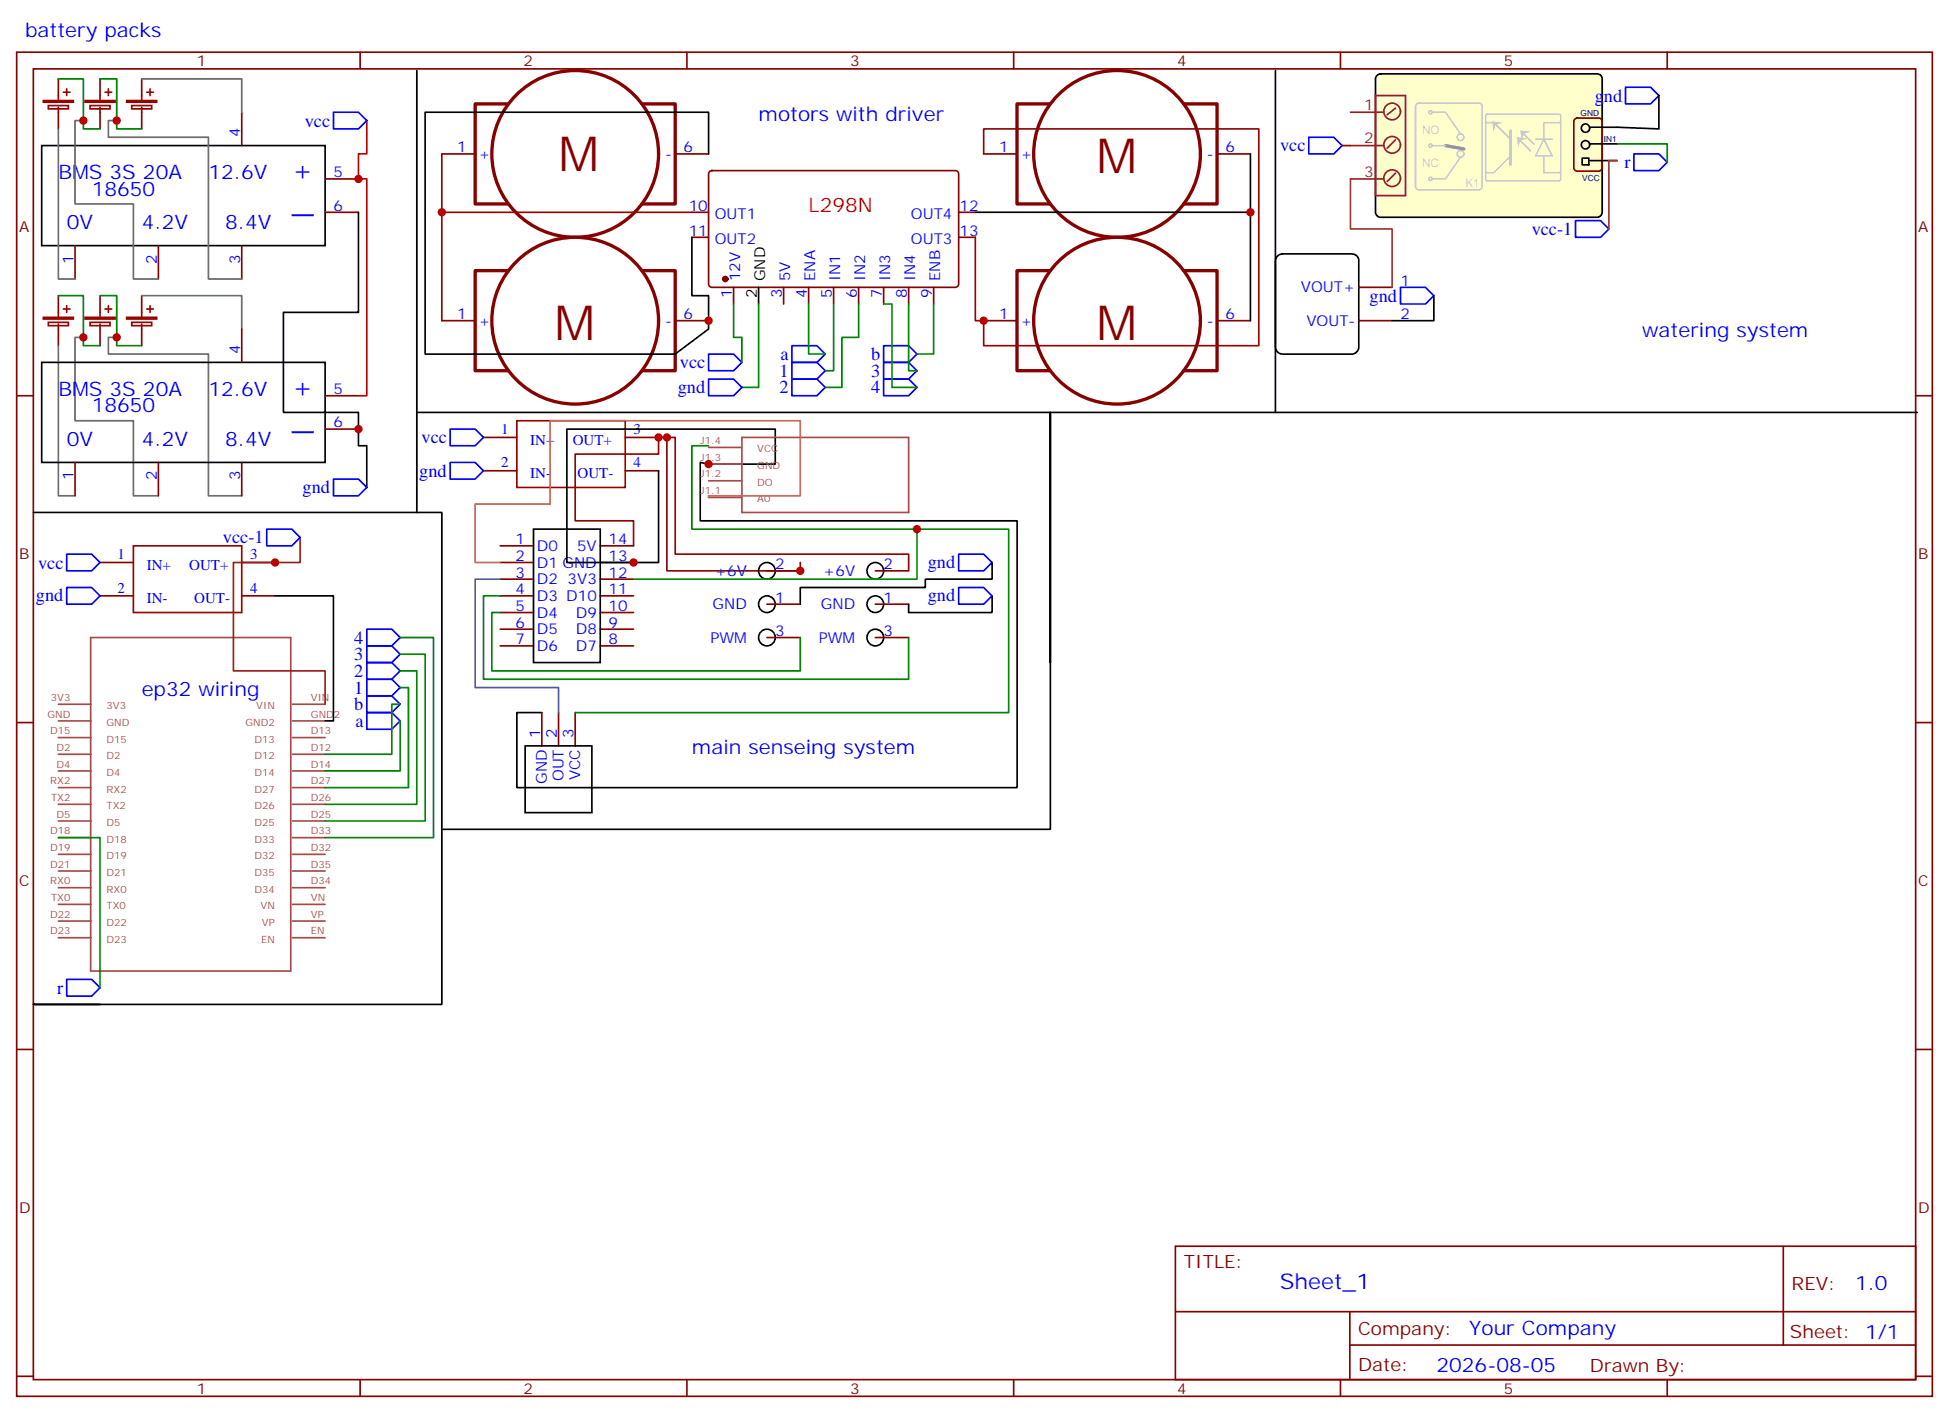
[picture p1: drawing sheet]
<svg xmlns="http://www.w3.org/2000/svg" width="412mm" height="299mm" viewBox="0 0 412 299" stroke-linecap="round" stroke-linejoin="round" font-family="sans-serif">
<g fill="none" stroke="#870000" stroke-width=".35">
<path d="M3.5 11h405.4v284.4h-405.4zM7.1 14.6h398.2v277.3h-398.2zM12.3 16.7v3.5M21.2 16.7v3.5M30 16.7v3.5M76.2 11v3.6M145.3 11v3.6M214.5 11v3.6M283.6 11v3.6M352.8 11v3.6M12.3 23.7v3.6M21.2 23.7v3.6"/>
<path d="M30 23.7v3.6M51.2 23.7v7.1M68.8 37.9h7M93.5 32.6h7M142.9 32.6h7M150.2 36.3l.4-.2h51.5a.71 .71 0 0 1 .7 .7v23.3a.76 .76 0 0 1-.7 .7h-51.5a.76 .76 0 0 1-.7-.7v-23.3zM208.1 32.6h7.1M257.5 32.6h7.1M15.9 52v7M33.5 52v7M51.2 52v7M68.8 44.9h7"/>
<path d="M146.4 44.9h3.5M146.4 50.2h3.5M202.8 44.9h3.6M202.8 50.2h3.6M12.3 62.5v3.6M12.3 69.6v3.5M21.2 62.5v3.6M21.2 69.6v3.5M30 62.5v3.6M30 69.6v3.5M51.2 69.6v7.1M93.5 67.8h7"/>
<path d="M142.9 67.8h7M155.2 60.8v3.5M165.8 60.8v3.5M171.1 60.8v3.5M176.4 60.8v3.5M181.7 60.8v3.5M187 60.8v3.5M192.3 60.8v3.5M197.6 60.8v3.5M208.1 67.8h7.1M257.5 67.8h7.1M287.5 67.8h7.1"/>
<path d="M287.5 60.8h7.1M3.5 83.7h3.6M15.9 97.8v7.1M33.5 97.8v7.1M51.2 97.8v7.1M68.8 83.7h7M68.8 90.8h7M405.3 83.7h3.6M3.5 152.9h3.6M405.3 152.9h3.6M3.5 222h3.6M405.3 222h3.6"/>
<path d="M248.7 263.6h156.6v28.3h-156.6zM248.7 277.5h156.5M285.6 277.5v14.1M377.3 263.7v20.8M3.5 291.1h3.6M76.2 291.9v3.5M145.3 291.9v3.5M214.5 291.9v3.5M283.6 291.9v3.5M285.6 284.5h119.6M352.8 291.9v3.5M405.3 291.1h3.6"/>
</g>
<g fill="none" stroke="#a10000" stroke-width=".35">
<path d="M13.4 19.5h1.4M14.1 18.8v1.4M22.2 19.5h1.4M22.9 18.8v1.4M31 19.5h1.5M31.7 18.8v1.4M9.2 21.3h6.3v.3h-6.3zM10.2 22.3h4.3v.7h-4.3zM12.3 20.2v1.1M12.3 22.7v1M18 21.3h6.3v.3h-6.3zM19 22.3h4.3v.7h-4.3z"/>
<path d="M21.2 20.2v1.1M21.2 22.7v1M26.8 21.3h6.4v.3h-6.4zM27.9 22.3h4.2v.7h-4.2zM30 20.2v1.1M30 22.7v1M9.2 67.1h6.3v.4h-6.3zM10.2 68.2h4.3v.7h-4.3zM12.3 66.1v1M12.3 68.5v1.1M13.4 65.4h1.4M14.1 64.7v1.4"/>
<path d="M18 67.1h6.3v.4h-6.3zM19 68.2h4.3v.7h-4.3zM21.2 66.1v1M21.2 68.5v1.1M22.2 65.4h1.4M22.9 64.7v1.4M26.8 67.1h6.4v.4h-6.4zM27.9 68.2h4.2v.7h-4.2zM30 66.1v1M30 68.5v1.1M31 65.4h1.5M31.7 64.7v1.4"/>
</g>
<path d="M88.2 14.9v93.5h-81.1M269.9 14.9v72.3M8.8 30.8h60v21.2h-60zM149.9 32.6v-8.9h-59.9v51.2h52.9l7-5.3v-7.1h-3.5v-12.3M264.6 32.6v35.2M75.8 44.9v21.2h-15.8v21.1h15.8v7.1h1.8v8.8M206.4 44.9h58.2M270.2 54.3l.3-.3 .8-.3h14.8a1.41 1.41 0 0 1 1.4 1.4v18.4a1.51 1.51 0 0 1-1.4 1.4h-14.8a1.51 1.51 0 0 1-1.4-1.4v-18.4zM8.8 76.7h60v21.1h-60zM160.5 60.8v3.5" fill="none" stroke="#000" stroke-width=".35"/>
<path d="M12.3 16.7h5.3v10.6h3.6M21.2 16.7h3.5v10.6h5.3M12.3 62.5h5.3v10.6h3.6M21.2 62.5h3.5v10.6h5.3M155.2 64.3v7.1h1.8v5.3M160.5 64.3v17.7h-3.5" fill="none" stroke="#008700" stroke-width=".35"/>
<path d="M30 16.7h21.2v7M12.3 27.3v31.7h3.6M17.6 25.5h-1.7v17.6h12.3v15.9h5.3M24.7 25.5h-1.8v3.5h21.2v30h7.1M12.3 73.1v31.8h3.6M17.6 71.4h-1.7v17.6h12.3v15.9h5.3M24.7 71.4h-1.8v3.5h21.2v30h7.1M30 62.5h21.2v7.1" fill="none" stroke="#666" stroke-width=".35"/>
<path d="M77.6 25.5v7.1h-1.8v5.3h1.8v45.8h-1.8" fill="none" stroke="#f00" stroke-width=".35"/>
<path d="M70.6 23.7h5.2l1.8 1.8-1.8 1.8h-5.2zM149.9 74.9h5.3l1.8 1.8-1.8 1.7h-5.3zM149.9 80.2h5.3l1.8 1.8-1.8 1.7h-5.3zM70.6 101.4h5.2l1.8 1.7-1.8 1.8h-5.2z" fill="none" stroke="#00f" stroke-width=".35"/>
<circle cx="153.5" cy="59" r=".53" fill="#870000" stroke="#870000" stroke-width=".35"/>
<g fill="none" stroke="#870000" stroke-width=".71">
<path d="M107.6 22h-7.1v21.1h7.1M135.8 22h7.1v21.1h-7.1M222.2 22h-7v21.1h7M250.5 22h7v21.1h-7M107.6 57.3h-7.1v21.1h7.1M135.8 57.3h7.1v21.1h-7.1M222.2 57.3h-7v21.1h7M250.5 57.3h7v21.1h-7"/>
<circle cx="121.7" cy="32.6" r="17.6"/>
<circle cx="236.4" cy="32.6" r="17.6"/>
<circle cx="121.7" cy="67.8" r="17.6"/>
<circle cx="236.4" cy="67.8" r="17.6"/>
</g>
<path d="M93.5 32.6v35.2M208.1 32.6v-5.3h58.2v45.8h-58.2v-5.3h-1.7v-17.6M93.5 44.9h52.9" fill="none" stroke="#900" stroke-width=".35"/>
<path d="M291.3 16.1l.8-.5h45.9a1.06 1.06 0 0 1 1 1.1v28.2a1.13 1.13 0 0 1-1 1.1h-45.9a1.13 1.13 0 0 1-1.1-1.1v-28.2z" fill="#ffc" stroke="#000" stroke-width=".35"/>
<g fill="none" stroke="#8c2424" stroke-width=".35">
<path d="M285.8 30.8h7M285.8 23.7h7M285.8 37.9h7M291 20.2h6.4v21.2h-6.4M291 20.1v21.1M295.3 36.6l-1.8 1.8M295.3 29.6l-1.8 1.7M295.3 22.9l-1.8 1.4"/>
<circle cx="294.6" cy="30.6" r="1.76"/>
<circle cx="294.6" cy="23.6" r="1.76"/>
<circle cx="294.6" cy="37.7" r="1.76"/>
</g>
<path d="M333.2 25.2l.5-.2h4.6a.71 .71 0 0 1 .7 .7v9.8a.76 .76 0 0 1-.7 .7h-4.6a.76 .76 0 0 1-.7-.7v-9.8z" fill="none" stroke="#870000" stroke-width=".35"/>
<g fill="none" stroke="#000" stroke-width=".35">
<path d="M334.8 33.5h1.4v1.4h-1.4zM336.2 34h6M336.5 30.4h5.7M336.5 26.9h5.7"/>
<circle cx="335.5" cy="27.1" r=".88"/>
<circle cx="335.5" cy="30.6" r=".88"/>
</g>
<g fill="none" stroke="#ccc" stroke-width=".35">
<path d="M299.7 22l.5-.2h12.7a.71 .71 0 0 1 .7 .7v16.9a.76 .76 0 0 1-.7 .8h-12.7a.76 .76 0 0 1-.7-.8v-16.9zM303 23.7h2.9l3.1 4.6M303 30.8h2.9M309 33.3l-3.1 4.6h-2.9"/>
<circle cx="302.7" cy="37.9" r=".35"/>
<circle cx="302.7" cy="23.7" r=".35"/>
<circle cx="302.7" cy="30.8" r=".35"/>
<circle cx="309" cy="32.6" r=".71"/>
<circle cx="309" cy="29" r=".71"/>
</g>
<path d="M305.9 30.8l3.8 .7" fill="none" stroke="#999" stroke-width=".71"/>
<g fill="#ccc">
<path d="M315.8 25.7l2.2 .2-1.5 .5-.5 1.5z"/>
<path d="M321 29l2.2 .2-1.5 .5-.5 1.5z"/>
<path d="M321.7 27.6l2.2 .2-1.5 .5-.5 1.5z"/>
</g>
<path d="M314.3 25.9h1.8l3.5 3.6v3.5l-3.5 3.5h-1.8M314.4 24.3l.3-.1h15.3l.2 .3v13.6l-.3 .2-15.4-.1-.2-.3zM321.8 29.8l2.1 2.1M322.5 28.4l2.1 2.1M324.9 29.5h3.6M326.7 29.5l1.8 3.5h-3.6zM326.7 33v3.5h3.5M330.2 25.9h-3.5v3.6" fill="none" stroke="#ccc" stroke-width=".35"/>
<path d="M319.6 27.7v7.1" fill="none" stroke="#ccc" stroke-width=".71"/>
<g fill="none" stroke="#00f" stroke-width=".35">
<path d="M344 18.5h5.2l1.8 1.7-1.8 1.8h-5.2zM276.9 29h5.3l1.8 1.8-1.8 1.8h-5.3zM345.7 32.6h5.3l1.8 1.7-1.8 1.8h-5.3zM333.4 46.7h5.3l1.7 1.7-1.7 1.8h-5.3zM167.6 76.7h5.3l1.7 1.7-1.7 1.8h-5.3zM167.6 73.1h5.3l1.7 1.8-1.7 1.8h-5.3zM187 73.1h5.3l1.7 1.8-1.7 1.8h-5.3zM187 76.7h5.3l1.7 1.7-1.7 1.8h-5.3zM296.3 60.8h5.3l1.8 1.7-1.8 1.8h-5.3zM95.2 90.8h5.3l1.8 1.7-1.8 1.8h-5.3zM95.2 97.8h5.3l1.8 1.8-1.8 1.8h-5.3zM167.6 80.2h5.3l1.7 1.8-1.7 1.7h-5.3z"/>
<path d="M187 80.2h5.3l1.7 1.8-1.7 1.7h-5.3zM14.1 117.2h5.3l1.8 1.8-1.8 1.8h-5.3zM56.4 111.9h5.3l1.8 1.8-1.8 1.8h-5.3zM202.8 117.2h5.3l1.8 1.8-1.8 1.8h-5.3zM14.1 124.3h5.3l1.8 1.7-1.8 1.8h-5.3zM77.6 136.6h5.3l1.8 1.8-1.8 1.8h-5.3zM77.6 133.1h5.3l1.8 1.8-1.8 1.7h-5.3zM202.8 124.3h5.3l1.8 1.7-1.8 1.8h-5.3zM77.6 143.7h5.3l1.8 1.8-1.8 1.7h-5.3zM77.6 147.2h5.3l1.8 1.8-1.8 1.7h-5.3zM77.6 150.7h5.3l1.8 1.8-1.8 1.8h-5.3zM77.6 140.2h5.3l1.8 1.7-1.8 1.8h-5.3z"/>
<path d="M14.1 207.2h5.3l1.8 1.8-1.8 1.7h-5.3z"/>
</g>
<path d="M285.8 37.9v10.5h8.8v12.4" fill="none" stroke="#933" stroke-width=".35"/>
<g fill="none" stroke="#000" stroke-width=".35">
<path d="M351 20.2v7.1l-8.8-.4M303.4 62.5v5.3h-8.8M88.2 87.2h317.5M139.3 99.6v19.4h-19.4v-28.2h44.1v7.4h-14.1l-1.7-.4v12.4h67v56.4h-105.8v-15.9h5.3M88.2 108.4h5.3v104.1h-86.4h14.1M112.9 111.9h14.1v28.3h-14.1zM209.9 119v3.5h-14.1v1.8h-26.5v3.5M58.2 126h12.4v26.5h-1.8M209.9 126v3.6h-17.6v-1.8M111.1 157.8h14.1v14.1h-14.1zM222.2 140.2v-53v88.2h-128.7"/>
<circle cx="162.3" cy="127.8" r="1.76"/>
<circle cx="162.3" cy="120.8" r="1.76"/>
<circle cx="162.3" cy="134.9" r="1.76"/>
<circle cx="185.2" cy="127.8" r="1.76"/>
<circle cx="185.2" cy="120.8" r="1.76"/>
<circle cx="185.2" cy="134.9" r="1.76"/>
</g>
<g fill="none" stroke="#a64a4a" stroke-width=".35">
<path d="M149.9 94.7h7M149.9 98.2h7M157 92.5h35.3v15.9h-35.3zM149.9 101.7h7M149.9 105.2h7M19.2 134.9h42.3v70.5h-42.3zM12.3 149h7M12.3 152.5h7M12.3 156h7M12.3 159.6h7M61.8 149h7M61.8 152.5h7"/>
<path d="M61.8 156h7M61.8 159.6h7M12.3 163.1h7M12.3 166.6h7M12.3 170.1h7M12.3 173.7h7M12.3 177.2h7M61.8 163.1h7M61.8 166.6h7M61.8 170.1h7M61.8 173.7h7M61.8 177.2h7"/>
<path d="M12.3 180.7h7M12.3 184.3h7M12.3 187.8h7M12.3 191.3h7M12.3 194.8h7M12.3 198.4h7M61.8 180.7h7M61.8 184.3h7M61.8 187.8h7M61.8 191.3h7M61.8 194.8h7M61.8 198.4h7"/>
</g>
<g fill="none" stroke="#870000" stroke-width=".35">
<path d="M102.3 92.5h7.1M102.3 99.6h7.1M132.3 92.5h7M132.3 99.6h7M21.2 119h7M51.2 119h7M105.8 119h7.1M105.8 115.5h7.1M127 119h7.1M127 115.5h7.1M21.2 126h7M51.2 126h7"/>
<path d="M105.8 126h7.1M105.8 122.5h7.1M105.8 129.6h7.1M105.8 133.1h7.1M105.8 136.6h7.1M127 126h7.1M127 122.5h7.1M127 129.6h7.1M127 133.1h7.1M127 136.6h7.1M162.3 120.8h7M162.3 127.8h7"/>
<path d="M162.3 134.9h7M185.2 120.8h7.1M185.2 127.8h7.1M185.2 134.9h7.1M114.7 150.7v7.1M118.2 150.7v7.1M121.7 150.7v7.1"/>
</g>
<path d="M109.4 89h22.9v14.1h-22.9zM28.2 115.5h23v14.1h-23z" fill="none" stroke="#a10000" stroke-width=".35"/>
<path d="M63.5 113.7v5.3h-14.1v22.9h19.4v7.1" fill="none" stroke="#930" stroke-width=".35"/>
<g fill="none" stroke="#008700" stroke-width=".35">
<path d="M342.2 30.4h10.6v3.9M171.1 64.3v10.6h3.5M176.4 64.3v14.1h-1.8M181.7 64.3v7.1h-3.5v10.6h-3.6M187 64.3h1.7v17.7h5.3M192.3 64.3v14.1h1.7M197.6 64.3v10.6h-3.6M149.9 94.3h-3.5v17.6h47.6v10.6h-59.9M194 111.9h19.4v38.8h-91.7M84.7 138.4h5.3v35.3h-21.2M84.7 134.9h7v42.3h-22.9M105.8 126h-3.5v17.7h90v-8.8"/>
<path d="M105.8 129.6h-1.7v12.3h65.2v-7M84.7 152.5v10.6h-15.9M84.7 149h-1.8v10.6h-14.1M84.7 145.5h1.7v21.1h-17.6M84.7 141.9h3.5v28.2h-19.4M12.3 177.2h8.9v31.8"/>
</g>
<path d="M342.2 34h-1.8v14.4" fill="none" stroke="#960" stroke-width=".35"/>
<path d="M284 30.8h1.8M141.1 92.5h1.8v24.7h49.4v3.6M134.1 115.5v-5.3h-12.4v-14.1h17.6v-3.6h1.8v28.3h28.2v-1.8" fill="none" stroke="#900" stroke-width=".35"/>
<path d="M149.9 105.2v-.3h19.4v-15.9h-52.9v17.6h-15.9v12.4h5.3" fill="none" stroke="#c63" stroke-width=".35"/>
<path d="M105.8 122.5h-5.3v23h17.7v5.2" fill="none" stroke="#369" stroke-width=".35"/>
<g fill="#c00">
<circle cx="17.6" cy="25.5" r=".88"/>
<circle cx="24.7" cy="25.5" r=".88"/>
<circle cx="24.7" cy="71.4" r=".88"/>
<circle cx="17.6" cy="71.4" r=".88"/>
<circle cx="75.8" cy="37.9" r=".88"/>
<circle cx="75.8" cy="90.8" r=".88"/>
<circle cx="93.5" cy="44.9" r=".88"/>
<circle cx="149.9" cy="67.8" r=".88"/>
<circle cx="208.1" cy="67.8" r=".88"/>
<circle cx="264.6" cy="44.9" r=".88"/>
<circle cx="58.2" cy="119" r=".88"/>
<circle cx="139.3" cy="92.5" r=".88"/>
<circle cx="169.3" cy="120.8" r=".88"/>
<circle cx="141.1" cy="92.5" r=".88"/>
<circle cx="134.1" cy="119" r=".88"/>
<circle cx="194" cy="111.9" r=".88"/>
<circle cx="149.9" cy="98.2" r=".88"/>
</g>
<g font-size="10.2" fill="#800">
<text x="118.2" y="36.1">M</text>
<text x="232" y="36.7">M</text>
<text x="117.3" y="72">M</text>
<text x="232" y="72">M</text>
</g>
<g font-size="7.4" fill="#00f">
<text x="61.7" y="44.9">_</text>
<text x="61.7" y="90.8">_</text>
</g>
<g font-size="5.6" fill="#00f">
<text x="61.7" y="37.9">+</text>
<text x="61.7" y="83.7">+</text>
</g>
<text font-size="4.6" fill="#00f" x="270.8" y="272.7">Sheet_1</text>
<g font-size="4.2" fill="#00f">
<text x="5.3" y="7.9">battery packs</text>
<text x="160.5" y="25.5">motors with driver</text>
<text x="12.3" y="37.9">BMS 3S 20A</text>
<text x="19.4" y="41.4">18650</text>
<text x="44.1" y="37.9">12.6V</text>
<text x="14.1" y="48.4">0V</text>
<text x="30" y="48.4">4.2V</text>
<text x="47.6" y="48.4">8.4V</text>
<text x="347.5" y="71.4">watering system</text>
<text x="12.3" y="83.7">BMS 3S 20A</text>
<text x="44.1" y="83.7">12.6V</text>
<text x="19.4" y="87.2">18650</text>
<text x="14.1" y="94.3">0V</text>
<text x="30" y="94.3">4.2V</text>
<text x="47.6" y="94.3">8.4V</text>
<text x="30" y="147.2">ep32 wiring</text>
<text x="146.4" y="159.6">main senseing system</text>
<text x="392.5" y="272.9">1.0</text>
<text x="310.9" y="282.5">Your Company</text>
<text x="304" y="290.3">2026-08-05</text>
</g>
<text font-size="4.2" fill="#f00" x="171.1" y="44.9">L298N</text>
<g font-size="3.9" fill="#00f">
<text x="337.4" y="21.5">gnd</text>
<text x="64.5" y="26.8">vcc</text>
<text x="270.9" y="32">vcc</text>
<text x="343.7" y="35.5">r</text>
<text x="324.1" y="49.7">vcc-1</text>
<text x="289.8" y="63.8">gnd</text>
<text x="143.9" y="77.9">vcc</text>
<text x="165.2" y="76.2">a</text>
<text x="184.3" y="76.2">b</text>
<text x="143.4" y="83.1">gnd</text>
<text x="164.9" y="83.2">2</text>
<text x="164.9" y="79.7">1</text>
<text x="184.3" y="79.7">3</text>
<text x="184.3" y="83.2">4</text>
<text x="89.2" y="93.8">vcc</text>
<text x="88.7" y="100.9">gnd</text>
<text x="64" y="104.4">gnd</text>
<text x="47.2" y="115">vcc-1</text>
<text x="8.1" y="120.3">vcc</text>
<text x="196.3" y="120.2">gnd</text>
<text x="7.6" y="127.2">gnd</text>
<text x="196.3" y="127.2">gnd</text>
<text x="75" y="136.1">4</text>
<text x="75" y="143.2">2</text>
<text x="75" y="139.7">3</text>
<text x="75" y="146.7">1</text>
<text x="75" y="150.2">b</text>
<text x="75.2" y="153.8">a</text>
<text x="12.1" y="210.2">r</text>
</g>
<g font-size="3.9" fill="#800">
<text x="250.5" y="268.2">TITLE:</text>
<text x="379.1" y="272.9">REV:</text>
<text x="287.4" y="282.4">Company:</text>
<text x="378.7" y="283">Sheet: 1/1</text>
<text x="287.4" y="290.1">Date:</text>
<text x="336.4" y="290.2">Drawn By:</text>
</g>
<g font-size="3.2" fill="#800">
<text x="41.6" y="14">1</text>
<text x="110.8" y="14">2</text>
<text x="179.9" y="14">3</text>
<text x="249.1" y="14">4</text>
<text x="318.2" y="14">5</text>
<text x="4.1" y="49.1">A</text>
<text x="405.9" y="49.1">A</text>
<text x="4.1" y="118.3">B</text>
<text x="405.9" y="118.3">B</text>
<text x="4.1" y="187.4">C</text>
<text x="405.9" y="187.4">C</text>
<text x="4.1" y="256.6">D</text>
<text x="405.9" y="256.6">D</text>
<text x="41.6" y="294.9">1</text>
<text x="110.8" y="294.9">2</text>
<text x="179.9" y="294.9">3</text>
<text x="249.1" y="294.9">4</text>
<text x="318.2" y="294.9">5</text>
</g>
<g font-size="3.2" fill="#8d2323">
<text x="288.7" y="23.2">1</text>
<text x="288.7" y="30.3">2</text>
<text x="288.7" y="37.3">3</text>
</g>
<g font-size="3.2" fill="#00f">
<text x="50.8" y="29" transform="rotate(-90 50.8 29)">4</text>
<text x="96.8" y="32.2">1</text>
<text x="101.2" y="33.6">+</text>
<text x="140.7" y="33.6">-</text>
<text x="144.6" y="32.2">6</text>
<text x="211.4" y="32.2">1</text>
<text x="215.9" y="33.6">+</text>
<text x="255.4" y="33.6">-</text>
<text x="259.3" y="32.2">6</text>
<text x="70.6" y="37.5">5</text>
<text x="70.6" y="44.6">6</text>
<text x="145.7" y="44.6">10</text>
<text x="151.2" y="46.3">OUT1</text>
<text x="192.8" y="46.3">OUT4</text>
<text x="203" y="44.6">12</text>
<text x="145.7" y="49.8">11</text>
<text x="151.2" y="51.6">OUT2</text>
<text x="192.8" y="51.6">OUT3</text>
<text x="203" y="49.8">13</text>
<text x="15.5" y="55.7" transform="rotate(-90 15.5 55.7)">1</text>
<text x="33.2" y="55.7" transform="rotate(-90 33.2 55.7)">2</text>
<text x="50.8" y="55.7" transform="rotate(-90 50.8 55.7)">3</text>
<text x="156.6" y="59.5" transform="rotate(-90 156.6 59.5)">12V</text>
<text x="167.2" y="59.5" transform="rotate(-90 167.2 59.5)">5V</text>
<text x="172.5" y="59.5" transform="rotate(-90 172.5 59.5)">ENA</text>
<text x="177.8" y="59.5" transform="rotate(-90 177.8 59.5)">IN1</text>
<text x="183.1" y="59.5" transform="rotate(-90 183.1 59.5)">IN2</text>
<text x="188.4" y="59.5" transform="rotate(-90 188.4 59.5)">IN3</text>
<text x="193.7" y="59.5" transform="rotate(-90 193.7 59.5)">IN4</text>
<text x="199" y="59.5" transform="rotate(-90 199 59.5)">ENB</text>
<text x="154.9" y="63" transform="rotate(-90 154.9 63)">1</text>
<text x="165.5" y="63" transform="rotate(-90 165.5 63)">3</text>
<text x="170.7" y="63" transform="rotate(-90 170.7 63)">4</text>
<text x="176" y="63" transform="rotate(-90 176 63)">5</text>
<text x="181.3" y="63" transform="rotate(-90 181.3 63)">6</text>
<text x="186.6" y="63" transform="rotate(-90 186.6 63)">7</text>
<text x="191.9" y="63" transform="rotate(-90 191.9 63)">8</text>
<text x="197.2" y="63" transform="rotate(-90 197.2 63)">9</text>
<text x="275.3" y="61.8">VOUT+</text>
<text x="296.3" y="60.4">1</text>
<text x="96.8" y="67.5">1</text>
<text x="101.2" y="68.9">+</text>
<text x="140.7" y="68.9">-</text>
<text x="144.6" y="67.5">6</text>
<text x="211.4" y="67.5">1</text>
<text x="215.9" y="68.9">+</text>
<text x="255.4" y="68.9">-</text>
<text x="259.3" y="67.5">6</text>
<text x="276.4" y="68.9">VOUT-</text>
<text x="296.3" y="67.5">2</text>
<text x="50.8" y="74.9" transform="rotate(-90 50.8 74.9)">4</text>
<text x="70.6" y="83.4">5</text>
<text x="70.6" y="90.4">6</text>
<text x="106" y="91.8">1</text>
<text x="112.2" y="94.1">IN+</text>
<text x="121.2" y="94.1">OUT+</text>
<text x="134.1" y="91.8">3</text>
<text x="15.5" y="101.6" transform="rotate(-90 15.5 101.6)">1</text>
<text x="33.2" y="101.6" transform="rotate(-90 33.2 101.6)">2</text>
<text x="50.8" y="101.6" transform="rotate(-90 50.8 101.6)">3</text>
<text x="106" y="98.9">2</text>
<text x="112.2" y="101.2">IN-</text>
<text x="122.2" y="101.2">OUT-</text>
<text x="134.1" y="98.9">4</text>
<text x="24.9" y="118.3">1</text>
<text x="52.9" y="118.3">3</text>
<text x="109.1" y="115.1">1</text>
<text x="109.1" y="118.6">2</text>
<text x="113.6" y="116.5">D0</text>
<text x="122.1" y="116.5">5V</text>
<text x="128.8" y="118.6">13</text>
<text x="128.8" y="115.1">14</text>
<text x="24.9" y="125.3">2</text>
<text x="31" y="120.6">IN+</text>
<text x="40" y="120.6">OUT+</text>
<text x="52.9" y="125.3">4</text>
<text x="109.1" y="122.2">3</text>
<text x="109.1" y="125.7">4</text>
<text x="113.6" y="120.1">D1 GND</text>
<text x="113.6" y="123.6">D2</text>
<text x="120.1" y="123.6">3V3</text>
<text x="128.8" y="125.7">11</text>
<text x="128.8" y="122.2">12</text>
<text x="151.3" y="121.8">+6V</text>
<text x="164" y="120.4">2</text>
<text x="174.2" y="121.8">+6V</text>
<text x="187" y="120.4">2</text>
<text x="31" y="127.6">IN-</text>
<text x="41.1" y="127.6">OUT-</text>
<text x="109.1" y="129.2">5</text>
<text x="113.6" y="127.1">D3 D10</text>
<text x="113.6" y="130.6">D4</text>
<text x="121.8" y="130.6">D9</text>
<text x="128.8" y="129.2">10</text>
<text x="150.8" y="128.9">GND</text>
<text x="164" y="127.5">1</text>
<text x="173.7" y="128.9">GND</text>
<text x="187" y="127.5">1</text>
<text x="109.1" y="132.8">6</text>
<text x="109.1" y="136.3">7</text>
<text x="113.6" y="134.2">D5</text>
<text x="113.6" y="137.7">D6</text>
<text x="121.8" y="137.7">D7</text>
<text x="121.8" y="134.2">D8</text>
<text x="128.8" y="136.3">8</text>
<text x="128.8" y="132.8">9</text>
<text x="150.3" y="135.9">PWM</text>
<text x="164" y="134.5">3</text>
<text x="173.2" y="135.9">PWM</text>
<text x="187" y="134.5">3</text>
<text x="114.3" y="156" transform="rotate(-90 114.3 156)">1</text>
<text x="117.8" y="156" transform="rotate(-90 117.8 156)">2</text>
<text x="121.4" y="156" transform="rotate(-90 121.4 156)">3</text>
<text x="115.7" y="165.8" transform="rotate(-90 115.7 165.8)">GND</text>
<text x="119.2" y="165.3" transform="rotate(-90 119.2 165.3)">OUT</text>
<text x="122.8" y="165.1" transform="rotate(-90 122.8 165.1)">VCC</text>
</g>
<g font-size="3.2">
<text x="161.9" y="59.5" transform="rotate(-90 161.9 59.5)">GND</text>
<text x="160.2" y="63" transform="rotate(-90 160.2 63)">2</text>
</g>
<g font-size="2.5" fill="#ccc">
<text x="300.9" y="28.3">NO</text>
<text x="300.9" y="35.4">NC</text>
<text x="310.1" y="39.6">K1</text>
</g>
<g font-size="2.1" fill="#a54b4b">
<text x="148.2" y="94">J1.4</text>
<text x="160.2" y="95.7">VCC</text>
<text x="148.2" y="97.5">J1.3</text>
<text x="148.2" y="101">J1.2</text>
<text x="160.2" y="99.2">GND</text>
<text x="148.2" y="104.5">J1.1</text>
<text x="160.2" y="102.7">DO</text>
<text x="160.2" y="106.3">A0</text>
<text x="10.8" y="148.3">3V3</text>
<text x="65.8" y="148.3">VIN</text>
<text x="10.1" y="151.8">GND</text>
<text x="10.6" y="155.3">D15</text>
<text x="22.5" y="150">3V3</text>
<text x="22.5" y="153.5">GND</text>
<text x="52" y="153.5">GND2</text>
<text x="54.2" y="150">VIN</text>
<text x="65.8" y="151.8">GND2</text>
<text x="65.8" y="155.3">D13</text>
<text x="11.9" y="158.9">D2</text>
<text x="22.5" y="157.1">D15</text>
<text x="22.5" y="160.6">D2</text>
<text x="53.8" y="157.1">D13</text>
<text x="53.8" y="160.6">D12</text>
<text x="65.8" y="158.9">D12</text>
<text x="10.6" y="165.9">RX2</text>
<text x="11.9" y="162.4">D4</text>
<text x="22.5" y="164.1">D4</text>
<text x="22.5" y="167.7">RX2</text>
<text x="53.8" y="164.1">D14</text>
<text x="53.8" y="167.7">D27</text>
<text x="65.8" y="162.4">D14</text>
<text x="65.8" y="165.9">D27</text>
<text x="10.8" y="169.4">TX2</text>
<text x="11.9" y="173">D5</text>
<text x="22.5" y="171.2">TX2</text>
<text x="53.8" y="171.2">D26</text>
<text x="65.8" y="169.4">D26</text>
<text x="65.8" y="173">D25</text>
<text x="10.6" y="176.5">D18</text>
<text x="22.5" y="174.7">D5</text>
<text x="22.5" y="178.2">D18</text>
<text x="53.8" y="174.7">D25</text>
<text x="53.8" y="178.2">D33</text>
<text x="65.8" y="176.5">D33</text>
<text x="10.6" y="180">D19</text>
<text x="10.6" y="183.6">D21</text>
<text x="22.5" y="181.8">D19</text>
<text x="22.5" y="185.3">D21</text>
<text x="53.8" y="181.8">D32</text>
<text x="53.8" y="185.3">D35</text>
<text x="65.8" y="180">D32</text>
<text x="65.8" y="183.6">D35</text>
<text x="10.6" y="187.1">RX0</text>
<text x="10.8" y="190.6">TX0</text>
<text x="22.5" y="188.8">RX0</text>
<text x="53.8" y="188.8">D34</text>
<text x="65.8" y="187.1">D34</text>
<text x="65.8" y="190.6">VN</text>
<text x="10.6" y="194.1">D22</text>
<text x="10.6" y="197.7">D23</text>
<text x="22.5" y="192.4">TX0</text>
<text x="22.5" y="195.9">D22</text>
<text x="55.1" y="192.4">VN</text>
<text x="55.4" y="195.9">VP</text>
<text x="65.8" y="194.1">VP</text>
<text x="65.8" y="197.7">EN</text>
<text x="22.5" y="199.4">D23</text>
<text x="55.2" y="199.4">EN</text>
</g>
<g font-size="1.8" fill="#000080">
<text x="334.4" y="24.4">GND</text>
<text x="339.4" y="30.1">IN1</text>
<text x="334.8" y="38.2">VCC</text>
</g>
</svg>
